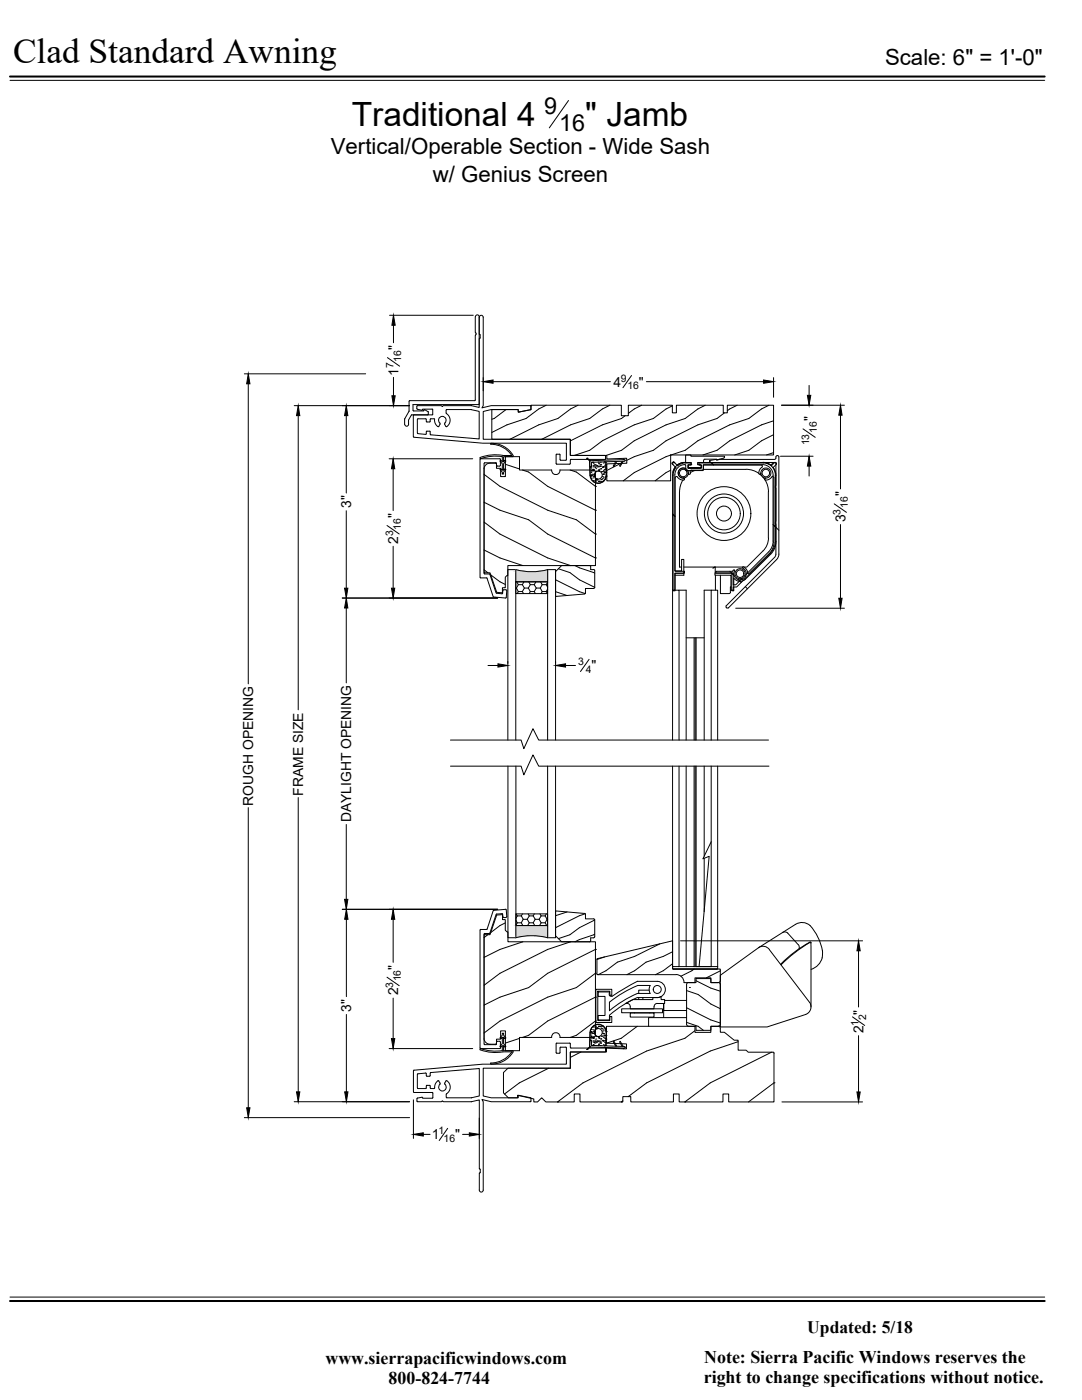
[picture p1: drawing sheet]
<svg xmlns="http://www.w3.org/2000/svg" width="216mm" height="279mm" viewBox="0 0 216 279" stroke-linecap="round" stroke-linejoin="round" font-family="sans-serif">
<!-- layer: DIM -->
<g fill="none" stroke="#000" stroke-width=".2">
<path d="M2 16h206.5M113.4 20.1l-3.8 5.4M48.8 74.6h24.2M49.5 76.6v59.9M77.3 71.4l2.4 1.7M77.7 62.9h16.7M78.5 64.9v3.5M78.5 75.3v3.7M96.4 75.4v2.6M98.4 76.2h23.4M126 74.9l-1.7 2.5M129 76.2h23.4"/>
<path d="M154.4 75.4v3.9M161.4 76.9v2M58.7 81h23M59.5 82.9v58.8M69.1 82.9v15.5M77.6 91.6h16.7M78.5 93.5v8.4M155.7 91.1h6.5M155.9 80.9h12.6M160.2 85.6l2.5 1.7M161.4 93v2M167.7 82.9v14.7"/>
<path d="M68.3 119.4h31M69.1 101.9v15.5M77.2 104.9l2.5 1.7M78.5 109v8.4M166.5 100.6l2.4 1.6M167.7 104.7v14.7M69.1 121.3v15M97.4 132.8h2M101.3 132v.4M110.9 132v.4M112.8 132.8h2M117.5 131.6l-1.7 2.4"/>
<path d="M146.8 121.4h21.7M59.5 159.2v58.7M49.5 161.2v59.9M69.1 164.5v15M68.3 181.5h31M69.1 183.5v15.4M77.2 195l2.5 1.7M78.5 183.5v8.6M78.5 199.2v8.1M135.8 187.8h36.3M171.3 189.8v11.2M58.7 219.9h23"/>
<path d="M69.1 202.5v15.4M77.6 209.3h16.7M82.5 219.5v7.7M156 219.9h16.1M170.1 202.9l2.4 1.8M171.3 206.7v11.2M48.8 223h32.9M84.5 226.4h1.3M89.3 225.2l-1.7 2.4M92.3 226.4h1.3M95.6 223.1v4.1M2 258.9h206.5"/>
</g>
<g fill="#000" stroke="#000" stroke-width=".2">
<path d="M49.5 74.6l.4 2h-.7zM78.2 79h.7l-.4 2zM78.5 62.9l.4 2h-.7zM96.4 76.2l2-.4v.7zM152.4 75.8l2 .4-2 .3zM161.1 78.9h.7l-.4 2zM59.5 81l.3 1.9h-.6zM69.1 81l.3 1.9h-.6zM78.5 91.6l.3 1.9h-.7zM161.4 91.1l.4 1.9h-.7zM167.7 80.9l.3 2h-.6zM68.8 117.4h.6l-.3 2z"/>
<path d="M78.1 117.4h.7l-.3 2zM167.4 119.4h.6l-.3 2zM69.1 119.4l.3 1.9h-.6zM99.4 132.5l1.9 .3-1.9 .3zM110.9 132.8l1.9-.3v.6zM68.8 179.5h.6l-.3 2zM69.1 181.5l.3 2h-.6zM78.5 181.5l.3 2h-.7zM171.3 187.8l.3 2h-.6zM59.2 217.9h.6l-.3 2zM68.8 217.9h.6l-.3 2zM78.1 207.3h.7l-.3 2z"/>
<path d="M171 217.9h.6l-.3 2zM49.2 221.1h.7l-.4 1.9zM82.5 226.4l2-.3v.6zM93.6 226.1l2 .3-2 .3z"/>
</g>
<!-- layer: PRODUCTS -->
<g fill="none" stroke="#000" stroke-width=".2">
<path d="M81.8 79.9l-.2 .2M94.8 63.2l.1 3.3M94.9 63.2a.39 .39 0 0 1 .3-.4 .39 .39 0 0 1 .4 .4M94.9 66.5l-.1 13.4-13 .1M95.6 63.2v17.5h-13.2v1.2M95.7 66.7l-.1-3.4a.4 .4 0 0 1 .4-.4 .4 .4 0 0 1 .4 .4v17.7l-.2 .4 1.8-.4h7.8M95.7 66.7l.1 .7-.2 .2v13.7l-1.6-.3h-5.6l-.1 .1-.2-.1h-4.8M80.7 83.6v1.1M80.8 84.7a.39 .39 0 0 0 .3 .4 .39 .39 0 0 0 .4-.4M81.6 80.1a3.7 3.7 0 0 1-.8 3.5M82.1 82.9l-.6 .9v.9M82.2 82.8h4"/>
<path d="M82.2 82.8h-.1M82.4 81.9l.1 .1h2.1v-.1M82.5 82.9v4.2M82.5 87.1l.1 .2 13.7 1.1h16.7v3.4l-1.1 .1-.1-.2M82.6 82.8l-.1 .1M83.2 81.1v.4M83.2 81.5l.1 .2M83.3 81.7l.9 .2 .1-.2M83.3 83.7v2.7M83.3 80.9l-.1 .2M84.6 81.9l.2-.1 .6 .3M84.9 83.6h-1.5l-.1 .1"/>
<path d="M84.9 83.6l.2 .5M85.1 86.2l-.2 .5-1.5-.2-.1-.1M85.1 86.2l.6-.2 .1 .2M85.1 84.1l.1 .1h.5l.1-.1M85.4 82.1l.1 .6-.2 .1M86.2 81.7h-1.9M86.2 81.6l.1 .2v.9l-.1 .1M86.7 83.7a1.56 1.56 0 0 0 .7 1.4M86.7 83.7v-.1h-.7l-.2 .5M87.8 84.4a.77 .77 0 0 1-.1-1.1 .77 .77 0 0 1 1.1 0 .77 .77 0 0 1 0 1.1M87.8 84.4v.3M87.8 84.7l-.3 .4h-.1"/>
<path d="M88.8 84.4l-.1 .3M89 81.9v.5M89 82.4a1.56 1.56 0 0 1 0 2.7l-.3-.4M89.1 81.7l5 .1 1.5 .3v5.5l-9.7-.8-.1-.6M89.2 81.7l-.2 .2M94 80.9h.1M94 81.7h.1M95.8 91.7v23.5M95.9 91.6h3.9v1.4h-.7l-.1-.7M95.9 91.5l-.1 .2M96.6 92.5v21.9M96.6 94.7l3.2 2.4 9.5 4.7 5.7 1.9 3.8 2.9"/>
<path d="M96.7 92.4h2.2M96.7 92.3l-.1 .2M98.1 81.7h5.3v.6l2.5-.5v-.9h18.1v2.1h1.4v-2.1h8.8v1.5h.8v-1.5h9.3v1.5h.8v-1.5h9.3v9.9h-20.6v5.2h-12.7v-3.4l4-.2-.1-.9-3.9 .1v-.7h-7.3v-3.2h-15.7zM100.8 92.7l2.9 .9M101 81.7l-2.4 1.8-.5 .2M102.4 90.9v.2h-1.9v1.1l.2-.4 .3 .2-.5 .6v1.3l.2-.4 .3 .2-.5 .5v.4h-.3v-.4l-.5-.5 .3-.2 .2 .4v-1.3l-.5-.6 .3-.2 .2 .4v-1.1h-2.5l-1.8 .4M102.4 90.9a4.8 4.8 0 0 0-4.5-2.4v.1a5.4 5.4 0 0 1 4.2 2.3h-1.7a7.9 7.9 0 0 0-4.6 .5l.1 .1M104.3 93.8l1.2 .4 3.8 2.9 9.5 4.7M105.8 80.9l.1 .2v.7l-2.3 .4-.2-.5h-5.4l-1.6 .4v5.6h17.4v3.2h7v.8h-6.9l-.1 .1M109 80.9l-1.5 .7-2.5 1.9-3.8 1.3-3.1 1.5M111 90.8v1.7M111 92.5l.1 .1h2.6l.1-.1"/>
<path d="M111 90.8l.1-.2 .6 .1v1M113.8 93.8l1.2 .4 3.8 2.9M113.8 91.8v.7M115.3 80.9l-1.4 .7-2.6 1.9-3.8 1.3-5.7 2.9M117.1 91.5h.1M117.1 91.5l.5 .5M117.1 91.5l.7 .4 6.6-.2v-.1l.3 .3M117.6 92l.1 2.9a1.64 1.64 0 0 0 1.7 1.6 1.64 1.64 0 0 0 1.6-1.7M117.6 92h.1M117.6 92v.3M117.8 91.9l-.1 1.2 .2 .1-.2 .2M117.8 93.2h.1"/>
<path d="M117.9 93.6h.1M117.9 94.3h.1M117.9 95.1h.1M117.9 93.2h.1M117.9 94.8h.1M117.9 93.9h.1M117.9 94.9h.1M118 93.2h.1M118 94h.1M118 95.4h.1M118.1 93.1l-.2 .1M118.1 94.7h.1"/>
<path d="M118.2 94.9h.1M118.2 92.3h.1M118.2 93.8h.1M118.3 94h.1M118.3 93h.1M118.3 93.7h.1M118.3 92.3h.1M118.3 95.9h.1M118.4 92.4h.1M118.4 93.2h.1M118.4 93.9h.1M118.4 94.7h.1"/>
<path d="M118.4 95.4h.1M118.4 93.7h.1M118.4 95.1h.1M118.4 93.8l.4 .2v.2v18.7h-17.5v2h-.2l-.3 .3v2.1h-.5v1l-1.2-.1-1.3-3.9h-1.2v-20.8a1.22 1.22 0 0 1 1.2-1.1l1.2 .1 .1 1h.8v1.6h.9v-4h2.9v2.7h6.4a.84 .84 0 0 0 .8 .9 .84 .84 0 0 0 .8-.9h6.7M118.5 94h.1M118.5 92.8h.1M118.6 95.1h.1M118.6 93h.1M118.6 92.7h.1M118.7 95.9h.1M118.7 93.3h.1M118.8 96.1h.1"/>
<path d="M118.8 93h.1M118.8 94.1h.1M118.8 97.1h.1M118.8 95.7h.1M118.9 96h.1M118.9 92.8h.1M118.9 93.5h.1M118.9 95.7h.1M119 94h.1M119 95.6h.1M119 93h.1M119.1 93.2h.1"/>
<path d="M119.1 95.8h.1M119.1 92.9h.1M119.2 95.7h.1M119.3 93.1h.1M119.4 92.2h.1M119.4 96h.1M119.4 93.8h.1M119.4 92.4h.1M119.4 93.2h.1M119.4 93.9h.1M119.4 96.1h.1M119.4 94h.1"/>
<path d="M119.5 96h.1M119.5 92.6h.1M119.5 94h.1M119.6 93.7h.1M119.6 93.1h.1M119.7 92.8h.1M119.7 96h.1M119.8 92.2h.1M119.8 93.1h.1M119.8 92.7h.1M119.9 92.8h.1M119.9 93.5h.1"/>
<path d="M119.9 95.7h.1M119.9 93.6h.1M119.9 96.1h.1M120 94.1h.1M120 95.6h.1M120.2 95.5h.1M120.2 93.3h.1M120.2 95.1h.1M120.2 96.1h.1M120.3 93.2h.1M120.3 93.1h.1M120.3 94.6h.1"/>
<path d="M120.3 94.7h.1M120.3 96h.1M120.3 94.1h.1M120.4 92.4h.1M120.4 93.1h.1M120.4 93.9h.1M120.4 94.6h.1M120.4 95.3h.1M120.5 94.6h.1M120.5 94.2h.1M120.6 92.2h.1M120.6 93.7h.1"/>
<path d="M120.6 94.3h.1M120.6 93.2h.1M120.6 92.9h.1M120.7 92.2h.1M120.7 94.2h.1M120.7 95.7h.1M120.7 95.2h.1M120.7 92.2l-2.7 .1v.8M120.7 93.6h.1M120.7 92.2h.2l.1 2.6a1.58 1.58 0 0 1-1.6 1.6 1.58 1.58 0 0 1-1.6-1.5l-.1-1.5M120.8 93.2h.1M120.8 92.8h.1"/>
<path d="M120.9 93.5h.1M120.9 94.2h.1M120.9 95h.1M120.9 92.3l.1 2.5M121.7 80.9l-1.5 .7-2.5 1.9-3.8 1.3-5.8 2.9M123.1 92.1l-.6 1-.1-.1 .5-.9M123.9 92.5l-2.8 1.4M124.4 92l-.6 1.1-.2-.1 .5-.9M124.7 91.9l-.1 .1-3.5 .2-.1 .1M124.7 83l-.7 .5-3.8 1.3-6.4 3.2M124.7 91.9h.1M128 80.9l-1.4 .7-1.2 .9"/>
<path d="M133.8 90.8l-.9 .3-6.3 3.2-2.2 1.7M133.8 93.8l-.9 .5-2.2 1.7M134.1 92.6l.8 .7M134.1 92.4v.1M134.2 81l-1.3 .6-2.5 1.9-3.8 1.3-6.4 3.2-2.5 1.9-3.1 1M134.2 94.7v23.1h.4v-3.4h1.8v-2.8h-.4v2.3h-1.4v-19.2M134.2 94.7a2.42 2.42 0 0 1 2.4-2.4h1.4v.4h-.7v.8h2.6v-.8h-.7v-.4h12.9a2.53 2.53 0 0 1 2.6 2.6M134.3 92.2l-.2 .2M134.3 92.2h.2M134.5 92.2l.7 .8M134.6 92.4h-.3v.3M134.7 94.7a1.96 1.96 0 0 1 2.1-2v1.2h3.5v-1.2h11.8a2.13 2.13 0 0 1 2.2 2.2"/>
<path d="M134.8 93.2l-.5 1.1M134.9 93.3l-.4 .8-.2 .8v23h.4v-3.5h1.9v-.4h-1.9v-18.7M135.2 95.2l-.3-.1-.2 .2M135.2 95.2a1.41 1.41 0 0 0 1.2 .6M136.3 95.8l-.6 1.4-.1 1v15h.4M136.3 92.3l-1.2 .5M136.4 95.4h.1M136.6 95.4v.3l-.2 .1M136.8 92.4h.9M136.8 92.4l-.8 .1-.8 .5M136.8 93.9a.75 .75 0 0 0-1.2 .3 .75 .75 0 0 0 .9 .9 .75 .75 0 0 0 .4-1.2M136.8 93.5a1.01 1.01 0 0 0-1.4 .6 1.01 1.01 0 0 0 .9 1.3"/>
<path d="M137.2 93.9a1.01 1.01 0 0 1-.8 1.5 1.01 1.01 0 0 1-1-1.3 1.01 1.01 0 0 1 1.6-.5l.3 .5 .1 .5M137.3 93.4h1.9M137.4 92.8v.5h2.5M137.4 94.6h-.1M137.7 92.8h-.4v.6h2.7v-.6h-.4M137.7 92.4l.2 .2-.2 .2M137.7 94.1v.4M137.7 94.5l-.1 .2-.2-.1M137.8 92.7h.1M138.6 93.9l-.9 .4M139.4 93.3h-.1M139.5 92.7h.1"/>
<path d="M139.6 92.4h12.7l.9 .1 .7 .5M139.6 92.4l-.2 .2 .2 .2M140.4 93.7h8.4M140.4 91.9v.4M140.7 80.9l-1.4 .7-2.6 1.9-3.8 1.3-6.3 3.2-2.6 1.9-3.1 1M141.6 92l.7 .7M142 92.4l.4 .4M144.4 91.4l-1.4 .4v-.2h-2.4l-.2 .3M144.4 91.4l.2-.3h-6.7v-.3h-1.1v1.5M144.6 82.4l-1.5 1.1-3.8 1.3-6.4 3.2-2.5 1.9-3.8 1.2-1.5 .8M147.1 80.9l-2 1.1M148.8 93.7a4.3 4.3 0 0 1 2.9 1l.1-.1"/>
<path d="M151.6 94.7l.4 .3M151.8 94.4v.2M152 93.3a1.41 1.41 0 0 0-.6 1.2M152 93.3l.1-.3-.2-.2h-11.5l-.1 1h-2.4l-.2 .3M152.2 95.2l.4 .4M152.3 92.3l.8 .1 .7 .4 .6-.5M152.7 95.8l.5 1.4 .1 1M152.8 95.4l-.2 .2 .1 .2M153.3 98.2v9.2M153.4 80.9l-1.4 .7-2.6 1.9-3.8 1.3-6.3 3.2-2.6 1.9-2.8 .9M154 95.2a1.41 1.41 0 0 1-1.3 .6M154 95.2l.2-.1 .2 .2v12.9a3.1 3.1 0 0 1-.9 2.3"/>
<path d="M154.2 94.9v13.1M154.3 93.3l.1 .2M154.3 93.3l.2 .4a5 5 0 0 1 .3 3.2h-.1v.5h.1v6.6h-.1l.1 4.5-.4 1.3-.6 .8M154.4 84l-2.4 .8-6.4 3.2-2.5 1.9-2.8 .9M154.4 86.8l-2.4 1.2-2.6 1.9-2.8 .9M154.4 90.3l-1.4 .5M154.5 92.4l-.6 .6M154.5 92.4h.4v.3M154.6 91.7h-11l-.6 .1v-.1h-.2l-1.2 .2v.4h13M154.6 92.3l.2 .2v18.3l-.2 .4-9.7 9.7M154.7 94.9v13.1M154.9 92.7l-.7 .6"/>
<path d="M155.2 90.9l-.3 .1-.2 .6-.1 .1M155.2 90.9l.2 .3v19.4l-.1 .6-.3 .5M95.8 115.2l.1 .1 1.3 .1M96.6 113.7l.8 .6M96.6 104.2l3.2 2.4 9.5 4.8 4.6 1.5M96.6 100.2l3.2 1.6 5.7 1.9 3.8 2.9 9.5 4.8M96.6 109.8l3.2 1.6 4.5 1.5M96.6 114.4l.1 .1 1.1 .1 1.2 3.7M97.2 115.4l1.2 3.7 2.6 .2 .1-1.4-.1-.2-.6 .1-.2 .7-1.1-.1M97.9 114.7l1.9 1.4 1 .5M99 118.3l.1 .1M102.9 116.1h6.4v2.4h-6.4z"/>
<path d="M102.9 117.4h.1M103 117.4l.4 .7M103.1 116.1l.3 .6M103.4 118.1h.8M103.4 118.1l-.2 .4M104.2 116.7h-.8l-.4 .7M104.2 118.1l.3 .4M104.2 116.7l.4 .7M104.5 116.1l-.3 .6M104.6 117.4h.8M104.6 117.4l-.4 .7M105.4 117.4l.4 .7"/>
<path d="M105.5 116.1l.3 .6M105.8 118.1h.8M105.8 116.7h.8M105.8 116.7l-.4 .7M105.8 118.1l-.2 .4M106.6 118.1l.2 .4M106.6 116.7l.4 .7M106.9 116.1l-.3 .6M107 117.4h.8M107 117.4l-.4 .7M107.8 117.4l.4 .7M107.9 116.1l.3 .6"/>
<path d="M108.2 118.1h.8M108.2 116.7h.8M108.2 116.7l-.4 .7M108.2 118.1l-.2 .4M109 118.1l.2 .4M109 116.7l.3 .5M109.3 113.7v2.4h-6.4v-2.4a12.2 12.2 0 0 0 6.4 0M109.3 116.2l-.3 .5M109.3 117.6l-.3 .5M110.9 115.7l4.7 2.4 1.2 .4M110.9 118.1l2.2 .7M111.4 113.5l2.3 .8 1.9 1.4 3.1 1.5"/>
<path d="M114.7 112.9l4 1.5M117.7 112.9h-5.6l-1.2 1.2v4.9l5.7-.5 .2-.2v-.9h1.7l.2-.2M117.7 112.9l.2 .2v.6h.6M118.5 113.7l.2 .2M118.7 113.9v3.3M118.8 106.6h.1M118.8 111.4h.1M118.8 101.8h.1M134.2 117.8v29.9M134.2 102.6l.5 .5M134.7 117.8h.8v29.9M135.5 117.8h1.4v29.9"/>
<path d="M136.4 113.2h6.3l-.5 .2M136.4 114.4v.4h-1.7M141.9 117.8h-1.4v29.9M142.7 113.2h5.5M142.7 113.2v1.1M142.8 114.8v3M143.7 114.8v3.7h1.8M145.6 114l.9 .8M145.8 118.2l-.3 .2M145.8 117.1h-.1v1.1M146.3 113.8l-.1 .2M147.3 115.7l.6 .6"/>
<path d="M148.1 113.3h.1M148.1 113.3a1.29 1.29 0 0 1 .7 1.7 1.29 1.29 0 0 1-1.8 .6 1.29 1.29 0 0 1-.5-1.8h-.2M148.6 115a1 1 0 0 0-.7-1.5 1 1 0 0 0-1.2 1.1 1 1 0 0 0 1.4 .8M148.7 117.1l.4 .4M152.3 109.9l-3.3 3.3h-.6M153.3 107.4l-.2 1.4-.8 1.1M153.5 110.5l-4.2 4a1.56 1.56 0 0 0-1.1-1.4l-.1 .1M153.8 110.6l-5 5a1.53 1.53 0 0 1-2.4-.2v2.5h-.4v-3.5h-3.2v-.4h3.4M154.2 104.7l.5 .4M154.3 108l-.4 1.4-.5 .7M154.4 104.8l1 1M154.7 108l-.1 .9-.6 1.2-7 7.1h-.7v.6h-.5v-3h-3.2v-.5h3.7v2.4h.5l6.6-6.6"/>
<path d="M155 111.7l-9.7 9.6M136.9 127.3h3.6M138.5 127.3v20.4M138.7 127.3v20.4M138.9 127.3v20.4M144.9 120.9l.1 .4M145 121.3h.4M89.9 152.9h14.1l.5 1.7 1.8-3.9 1.2 2.2h45.9M89.9 147.7h14.1l.5 1.7 1.8-4 1.2 2.3h45.8M101.3 147.7v-34h1.6v34M101.4 152.9v34.2h1.5v-34.2M109.3 147.7v-34h1.6v34"/>
<path d="M109.3 152.9v34.2h1.6v-34.2M134.2 152.9v40h1.3v-40M136.9 152.9v40M138.5 152.9v40h-3M138.7 152.9v40M138.9 152.9v40h4.3M140.5 152.9v18M141.9 147.7v-29.9h1.3v29.9M141.9 152.9v40h-3.4M143.2 152.9v40.3l-.1 .2h-8.7l-.2-.2v-.3M140.5 171.3v10.6M141.9 168l-1.6 3.4 1.2-.5-2 22"/>
<path d="M95.8 185.6v23.5M95.9 185.5l-.1 .1M96.6 186.4v22M96.7 186.3l-.1 .1M97.2 185.4l-1.3 .1M97.4 186.5l-.8 .6M99 182.5l-1.2 3.7-1.1 .1M99.1 182.4l1.1-.1 .1 .6 .2 .2h.5l.1-.2M99.1 182.4l-.1 .1M100.8 184.2l-1 .5-1.9 1.4M101.1 182.9l-.2-1.4-2.5 .2-1.2 3.7M102.9 187.1a12.2 12.2 0 0 1 6.4 0"/>
<path d="M102.9 187.1v-2.4h6.4v2.4M102.9 182.4h6.4v2.3h-6.4zM102.9 183.7l.3 .5M103 182.4l.2 .4M103.2 182.8h.8M103.2 184.2h.8M103.2 184.2l-.3 .5M103.2 182.8l-.3 .5M104 182.8l.4 .7M104 184.2l.3 .5M104.3 182.4l-.3 .4M104.3 188l-4.5 1.5-3.2 1.6"/>
<path d="M104.4 183.5h.8M104.4 183.5l-.4 .7M105.2 183.5l.4 .7M105.4 182.4l.2 .4M105.6 182.8h.8M105.6 184.2h.8M105.6 184.2l-.3 .5M105.6 182.8l-.4 .7M106.4 182.8l.4 .7M106.4 184.2l.3 .5M106.6 182.4l-.2 .4M106.8 183.5h.8"/>
<path d="M106.8 183.5l-.4 .7M107.6 183.5l.4 .7M107.7 182.4l.3 .4M108 182.8h.8M108 184.2l-.3 .5M108 182.8l-.4 .7M108.8 182.8l.4 .7M108.8 184.2l.3 .5M109 182.4l-.2 .4M109.2 183.5l-.4 .7h-.8M109.2 183.5h.1M113.1 182l-2.2 .7"/>
<path d="M113.9 188l-4.6 1.5-9.5 4.7-3.2 2.4M116.8 182.4l-1.2 .3-4.7 2.4M117.7 188l.2-.2v-.6h.6l.2-.3-.1-3.5h-1.8v-.9l-.2-.2-5.7-.5v5l1.2 1.2h5.6M118.7 183.6l-3.1 1.5-1.9 1.5-2.3 .7M118.7 186.4l-4 1.6M118.8 194.2h.1M118.8 189.5h.1M118.8 199h.1M118.8 189.5l-9.5 4.7-3.8 2.9-5.7 1.9-3.2 1.6M118.8 194.2l-3.8 2.9-5.7 1.9-9.5 4.8-3.2 2.4M118.8 199l-9.5 4.8-3.8 2.8-1.2 .4M118.9 197.4h3.2v1.2h-.4v-.8h-2.4v5.9h2.4v-.8h.4v1.2h-3.2z"/>
<path d="M120.6 191l-1.5 .5M121.6 198.2v-.2h-2.3v.9h1.4v3.8h-1.4v.9h2.3v-1M126.3 199.5l-1.4 .8M127.2 195.8h3.9a1.62 1.62 0 0 1 1.7 1.7 1.62 1.62 0 0 1-1.7 1.6M127.2 199.1h3.9M127.2 198.3h2.5M127.2 198.3a22.8 22.8 0 0 0-5.6 3.4M127.2 199.1a22.3 22.3 0 0 0-5.6 3.5M127.2 195.8l-5 3a.43 .43 0 0 1-.5-.1 .43 .43 0 0 1-.1-.5M127.2 196.7h2.5M127.2 196.7a22.9 22.9 0 0 0-5.6 3.3v1.7M127.5 199.1v.4"/>
<path d="M128.3 199.1v.4M129.5 197.6h-2v.7M129.7 196.7a1.62 1.62 0 0 0 0 1.6M131.1 199.1h-.8v.4h-4M131.6 188.4l-5 2.5-3.4 1.1-2.3 1.7-1.5 .8M131.9 198.9v.6h.7v.8h-1.5M131.9 198.9l-.8 .2M132.6 199.7h4.4M134.2 192.3l-1.9 1.4-1.5 .8M134.2 189.9l-1.9 1-3.4 1.1-2.3 1.7-1.5 .8M134.4 193.4h8.7M134.9 194.5h-15.8v-3.2l15.1-3.5v5.6h9.5v2.3l-.4 .4"/>
<path d="M134.9 194.5a1.59 1.59 0 0 1 1.6 1.6h2.2v-1h3.1v1h1.5M137 197.7l2.3 .8 2.5 1.9 1.9 .9M137.6 197.1h.1M138.5 193.4l-2.6 1.4M138.9 195.7l2.9 1.5 1.9 .6M143.3 196.1h-1.5v-.8h-2.9v.8h-1.5l-.3 .2-.1 .2 .1 8.1 .3 .2h1.5v.8h2.9v-.8h1.5M143.3 196.1h.2l.2 .4v7.9l-.4 .4M143.7 193.8l-2.8 1.3M151.4 189.1a1.56 1.56 0 0 1 2.1 .4M156.1 186.1a.92 .92 0 0 1 1.1 .1l2.1 2.3M158.8 184.5l-7.5 4.6-7.6 5.5v10.3h9.4l7.7-2.4a1.62 1.62 0 0 0 .8-2.5l-8.1-10.5M158.8 184.5a2.59 2.59 0 0 1 3.7 1.3 6.9 6.9 0 0 1 1.4 5.9 3.3 3.3 0 0 1-2.1 1.8"/>
<path d="M159.3 188.5l.2 .6-.1 .3M161.8 188.2l-.2-.1a29.2 29.2 0 0 0-5.8 4.4M161.8 188.2v12.7M161.8 188.2v-.2a19.3 19.3 0 0 0-6 4.4M82.6 213.6l-.1 .1v4.3h3.7M83.3 214.4v2.7M83.3 217.1l.1 .1h1.5M83.3 219.1l-.1 .2 .1 .6h4.8l.2-.2 .2 .2h5.5M84.2 219l-.9 .2M85.1 214.3l-.2-.2-1.5 .2-.1 .1M85.1 214.3v.5h.6l.2-.7 9.7-.9v5.5l-1.5 .4M86.3 218l.1 .1v.9l-.1 .2h-2l-.1-.2"/>
<path d="M87.8 216.4v-.2l-.3-.5a1.61 1.61 0 0 0-.8 1.5h-.8l-.2-.6h-.6l-.2 .6M89.1 218.3l-.1 .7 .2 .1M89.2 215.7h-.2l-.3 .6a.77 .77 0 0 1 .3 1.1 .77 .77 0 0 1-1.2 .1 .77 .77 0 0 1 0-1.1M89.2 219.1h4.8M89.2 215.7a1.56 1.56 0 0 1-.1 2.6M94.1 219.9l1.5-.4 .1 13.8M94.1 219.9h-.1M94.1 219.1h-.1M95.8 209.1l.1 .2M95.9 209.3l-.1 .1a8.2 8.2 0 0 0 4.6 .5h1.7a5.4 5.4 0 0 1-4.2 2.3v.1a4.7 4.7 0 0 0 4.5-2.4M95.9 209.3l2.5 .5 1.8-.1M96.6 208.3l.1 .2h2.2"/>
<path d="M99 208.5l.1-.6h.7l.1 1.2M99.9 209.1l-.2 .2h-3.8M100.2 209.7v-1l-.2 .3-.3-.2 .5-.5v-1.3l-.2 .3-.3-.1 .5-.6v-.4h.3v.4l.5 .6-.3 .1-.2-.3v1.3l.5 .5-.3 .2-.2-.3v1h1.9v.2M103.6 218.6l2.2 .5M103.7 207.2l-2.9 1M105.9 219v.7l-.1 .2h-7.8l-1.8-.5 .2 .5v17.6M109.5 213.2l-5.9 2.9-2.9 2.2M111 208.3v1.8M111 208.3l.1-.1h2.6l.1 .8M111.3 219.9h.1M111.7 209.1v1.1h-.6l-.1-.1M111.9 209h1"/>
<path d="M111.9 209l-.1 .1M112.9 209l.1 .1v3.3h-16.7l-13.7 1.2M113.8 209l.1 .2h6.9v.7h-7v3.3h-17.4v5.5l1.6 .4h5.4l.2-.5M115.9 209.9l-2.1 1.1M117.1 209.4h.1M117.6 209h.1M117.6 208.6v.4M117.6 209l-.5 .4M117.7 207.8v1M117.7 208.8l.1 .1M117.9 207.7l-.1-.1a3.2 3.2 0 0 1 .7-2.9 1.58 1.58 0 0 1 1.6 0 1.58 1.58 0 0 1 .9 1.4l-.1 2.5-.2 .1M117.9 207.7l-.2 .1"/>
<path d="M117.9 207.7h.1M117.9 207.3h.1M117.9 206.6h.1M117.9 205.9h.1M117.9 207.7l.2 .1M117.9 206.1h.1M117.9 207h.1M117.9 206h.1M118 207.7h.1M118 206.9h.1M118 205.5h.1M118 207.8v.8l2.7 .1"/>
<path d="M118.1 206.2h.1M118.2 206h.1M118.2 208.6h.1M118.2 207.1h.1M118.3 207h.1M118.3 207.9h.1M118.3 207.2h.1M118.3 208.6h.1M118.3 205h.1M118.4 208.5h.1M118.4 207.7h.1M118.4 207h.1"/>
<path d="M118.4 206.3h.1M118.4 205.5h.1M118.4 207.2h.1M118.4 205.8h.1M118.4 207h-6.7a.84 .84 0 0 0-.8-.9 .84 .84 0 0 0-.8 .9h-6.4v2.7h-2.9v-4h-.9v1.7h-.8v.8l-.2 .2M118.4 207h.2l.2-.4v-18.6h-17.4v-2h-.3l-.3-.4v-2.1h-.5v-1l-1.2 .1-1.3 3.9h-1.2v20.9a1.2 1.2 0 0 0 1.2 1h1.1M118.5 206.9h.1M118.5 208.1h.1M118.6 205.8h.1M118.6 207.9h.1M118.6 208.2h.1M118.7 204.9h.1"/>
<path d="M118.7 207.6h.1M118.8 204.8h.1M118.8 207.9h.1M118.8 203.8h.1M118.8 203.8l-3.8 2.8-1.2 .4M118.8 206.7h.1M118.8 205.2h.1M118.9 204.9h.1M118.9 208.1h.1M118.9 207.4h.1M118.9 205.2h.1M119 206.9h.1"/>
<path d="M119 205.3h.1M119 207.9h.1M119.1 207.7h.1M119.1 205.1h.1M119.1 208h.1M119.2 205.2h.1M119.3 207.8h.1M119.4 208.7h.1M119.4 204.9h.1M119.4 207.1h.1M119.4 208.5h.1M119.4 207.7h.1"/>
<path d="M119.4 207h.1M119.4 204.8h.1M119.4 206.9h.1M119.5 204.9h.1M119.5 208.3h.1M119.5 206.9h.1M119.6 207.2h.1M119.6 207.8h.1M119.7 208.1h.1M119.7 204.8h.1M119.8 208.7h.1M119.8 207.8h.1"/>
<path d="M119.8 208.2h.1M119.9 208.1h.1M119.9 207.4h.1M119.9 205.2h.1M119.9 207.3h.1M119.9 204.8h.1M120 206.8h.1M120 205.2h.1M120.2 205.4h.1M120.2 207.6h.1M120.2 205.8h.1M120.2 204.8h.1"/>
<path d="M120.3 207.7h.1M120.3 206.3h.1M120.3 206.2h.1M120.3 204.9h.1M120.3 206.7h.1M120.4 208.5h.1M120.4 207.8h.1M120.4 207h.1M120.4 206.3h.1M120.4 205.6h.1M120.5 206.3h.1M120.5 206.7h.1"/>
<path d="M120.6 208.7h.1M120.6 207.2h.1M120.6 206.6h.1M120.6 207.7h.1M120.6 208h.1M120.7 208.7h.1M120.7 206.6h.1M120.7 205.2h.1M120.7 205.7h.1M120.7 207.3h.1M120.8 207.7h.1M120.8 208.1h.1"/>
<path d="M120.9 207.4h.1M120.9 206.6h.1M120.9 205.9h.1M120.9 208.6l.1-2.5a1.64 1.64 0 0 0-1.6-1.7 1.64 1.64 0 0 0-1.7 1.6l-.1 3M121 208.6l.1 .1 3.5 .1 .1 .2M122.9 208.8l-.5-.9 .1-.1 .6 1M124 219.9h.1M124 201.3h8.2v.8h-8.2zM124.1 208.8l-.5-.9 .2-.1 .6 1M124.3 219.7l-.3 .2M124.7 209l-.3 .3v-.1l-6.6-.2-.7 .4M124.7 209h.1"/>
<path d="M124.9 200.3h.2M125.1 200.3a.76 .76 0 0 1 .7 1h4.7a.82 .82 0 0 1 .6-1M125.8 202.2h4.7v.8h-4.7zM126.6 202.1v.1M127.2 204.8l-3.2 2.4-3 1M129.7 202.1v.1M136.7 219.9h.1M137 203.1h-7.6v1.7M137 201.7h-4.6v-1.4v2.8M137 204l2.3 .8 1.1 .8M137 201.1l4.8 2.5 1.9 .6M138.7 205.7l-2 1.5-7.7 2.6-12.7 6.3-5 3.8"/>
<path d="M143.3 204.8h-1.5v1.2h-3.1v-1.2h-17.7v3.4l4 .1v1l-4-.1v.7h-7.2v3.3h-12.4l-.9 .9v4l.9 1h1.9v-.5l3.2 .7v.6h.8l.8-.8 .8 .8h5.7v-1.6h1.1v1.6h8.6v-1h1.6v1h8.5v-1.6h1.1v1.6h8.8v-1.6h1.1v1.6h9v-9.9h-5.1l-.4-.4h-1.6v-2h-.8l-2-1.6h-.8v-.8M143.3 204.8l.2 .1 .2 .3M147.3 207.9l-5.6 1.9-12.7 6.3-3.6 2.8M154 210l-12.3 6.1-5 3.8M154.4 216.1h.1M154.4 216.1l-5 3.8M95.6 237.5a.39 .39 0 0 0 .4 .4 .39 .39 0 0 0 .4-.4M95.7 234.1l-.1 3.4M95.7 233.3l.1 .1-.1 .7"/>
<circle cx="119.4" cy="94.8" r=".79"/>
<circle cx="152.8" cy="94.4" r=".75"/>
<circle cx="152.8" cy="94.4" r="1.01"/>
<circle cx="144.5" cy="102.5" r="5.4"/>
<circle cx="144.5" cy="102.5" r="3.9"/>
<circle cx="144.5" cy="102.5" r="3.2"/>
<circle cx="144.5" cy="102.5" r="1.49"/>
<circle cx="147.7" cy="114.5" r=".75"/>
<circle cx="131.1" cy="197.5" r=".79"/>
<circle cx="119.4" cy="206.1" r=".79"/>
</g>
<g fill="#dbdbdb" stroke="#dbdbdb" stroke-width=".2">
<path d="M108.4 113.9l.9-.2v.2z"/>
<path d="M102.9 114.1h6.4v2z"/>
<path d="M102.9 184.7h6.4z"/>
<path d="M102.9 113.7l.9 .2zM102.9 113.7l.9 .2h-.9z"/>
<path d="M108.4 113.9h.9zM108.4 113.9h.9z"/>
<path d="M102.9 113.9l1.8 .1zM102.9 113.9l1.8 .1h-1.8z"/>
<path d="M108.4 113.9l.9 .1v-.1zM107.5 114l.9-.1 .9 .1z"/>
<path d="M107.5 114l1.8 .1zM106.6 114.1h2.7z"/>
<path d="M102.9 114l2.7 .1zM102.9 114l2.7 .1z"/>
<path d="M102.9 116.1h6.4zM102.9 114.1l6.4 2h-6.4z"/>
<path d="M102.9 184.7l6.4 2v-2zM102.9 184.7l6.4 2h-6.4z"/>
<path d="M102.9 186.7h2.7zM102.9 186.7l1.8 .1z"/>
<path d="M106.6 186.7l2.7 .1zM106.6 186.7l2.7 .1z"/>
<path d="M102.9 186.8l.9 .2 .9-.2zM102.9 186.8l.9 .2h-.9zM102.9 187v.1l.9-.1z"/>
<path d="M107.5 186.8l1.8 .2v-.2zM107.5 186.8l1.8 .2z"/>
<path d="M102.9 187h.9zM102.9 187h.9z"/>
<path d="M108.4 187l.9 .1v-.1zM108.4 187l.9 .1z"/>
</g>
<!-- layer: DIM -->
<path d="M2 15.3h206.5M2 259.6h206.5" fill="none" stroke="#000" stroke-width=".4"/>
<text font-size="7" x="2.6" y="12.5">Clad Standard Awning</text>
<g font-size="6.7">
<text x="70.2" y="25.2">Traditional 4</text>
<text x="116.8" y="25.2">&quot; Jamb</text>
</g>
<g font-size="4.7">
<text x="108.6" y="22.8">9</text>
<text x="111.6" y="26.2">16</text>
</g>
<g font-size="4.4">
<text x="176.6" y="12.9">Scale: 6&quot; = 1'-0&quot;</text>
<text x="66" y="30.7">Vertical/Operable Section - Wide Sash</text>
<text x="86.3" y="36.2">w/ Genius Screen</text>
</g>
<g font-size="3.6">
<text x="64.9" y="272.1">www.sierrapacificwindows.com</text>
<text x="140.5" y="272.1">Note: Sierra Pacific Windows reserves the</text>
<text x="77.5" y="276.2">800-824-7744</text>
<text x="140.4" y="276.1">right to change specifications without notice.</text>
</g>
<text font-size="3.5" x="161.1" y="266">Updated: 5/18</text>
<g font-size="2.8">
<text x="79.5" y="69.9" transform="rotate(-90 79.5 69.9)">&quot;</text>
<text x="79.5" y="75" transform="rotate(-90 79.5 75)">1</text>
<text x="122.4" y="77.1">4</text>
<text x="127.5" y="77.1">&quot;</text>
<text x="162.4" y="84.1" transform="rotate(-90 162.4 84.1)">&quot;</text>
<text x="70.1" y="101.4" transform="rotate(-90 70.1 101.4)">3&quot;</text>
<text x="168.7" y="99.1" transform="rotate(-90 168.7 99.1)">&quot;</text>
<text x="79.4" y="103.4" transform="rotate(-90 79.4 103.4)">&quot;</text>
<text x="168.7" y="104.2" transform="rotate(-90 168.7 104.2)">3</text>
<text x="79.4" y="108.5" transform="rotate(-90 79.4 108.5)">2</text>
<text x="118.1" y="133.8">&quot;</text>
<text x="50.5" y="160.8" transform="rotate(-90 50.5 160.8)">ROUGH OPENING</text>
<text x="60.5" y="158.8" transform="rotate(-90 60.5 158.8)">FRAME SIZE</text>
<text x="70.1" y="164.1" transform="rotate(-90 70.1 164.1)">DAYLIGHT OPENING</text>
<text x="79.4" y="193.5" transform="rotate(-90 79.4 193.5)">&quot;</text>
<text x="70.1" y="201.9" transform="rotate(-90 70.1 201.9)">3&quot;</text>
<text x="79.4" y="198.6" transform="rotate(-90 79.4 198.6)">2</text>
<text x="172.3" y="202.5" transform="rotate(-90 172.3 202.5)">&quot;</text>
<text x="172.3" y="206.1" transform="rotate(-90 172.3 206.1)">2</text>
<text x="86.2" y="227.4">1</text>
<text x="90.8" y="227.4">&quot;</text>
</g>
<g font-size="2.1">
<text x="78.5" y="73.5" transform="rotate(-90 78.5 73.5)">7</text>
<text x="80" y="72.2" transform="rotate(-90 80 72.2)">16</text>
<text x="123.9" y="76.2">9</text>
<text x="125.2" y="77.7">16</text>
<text x="161.4" y="88.9" transform="rotate(-90 161.4 88.9)">13</text>
<text x="163" y="86.4" transform="rotate(-90 163 86.4)">16</text>
<text x="169.2" y="101.4" transform="rotate(-90 169.2 101.4)">16</text>
<text x="78.5" y="107" transform="rotate(-90 78.5 107)">3</text>
<text x="80" y="105.7" transform="rotate(-90 80 105.7)">16</text>
<text x="167.7" y="102.7" transform="rotate(-90 167.7 102.7)">3</text>
<text x="115.4" y="132.8">3</text>
<text x="116.9" y="134.3">4</text>
<text x="78.5" y="197.2" transform="rotate(-90 78.5 197.2)">3</text>
<text x="80" y="195.8" transform="rotate(-90 80 195.8)">16</text>
<text x="172.8" y="203.6" transform="rotate(-90 172.8 203.6)">2</text>
<text x="171.3" y="204.8" transform="rotate(-90 171.3 204.8)">1</text>
<text x="87.5" y="226.4">1</text>
<text x="88.5" y="227.9">16</text>
</g>
</svg>
